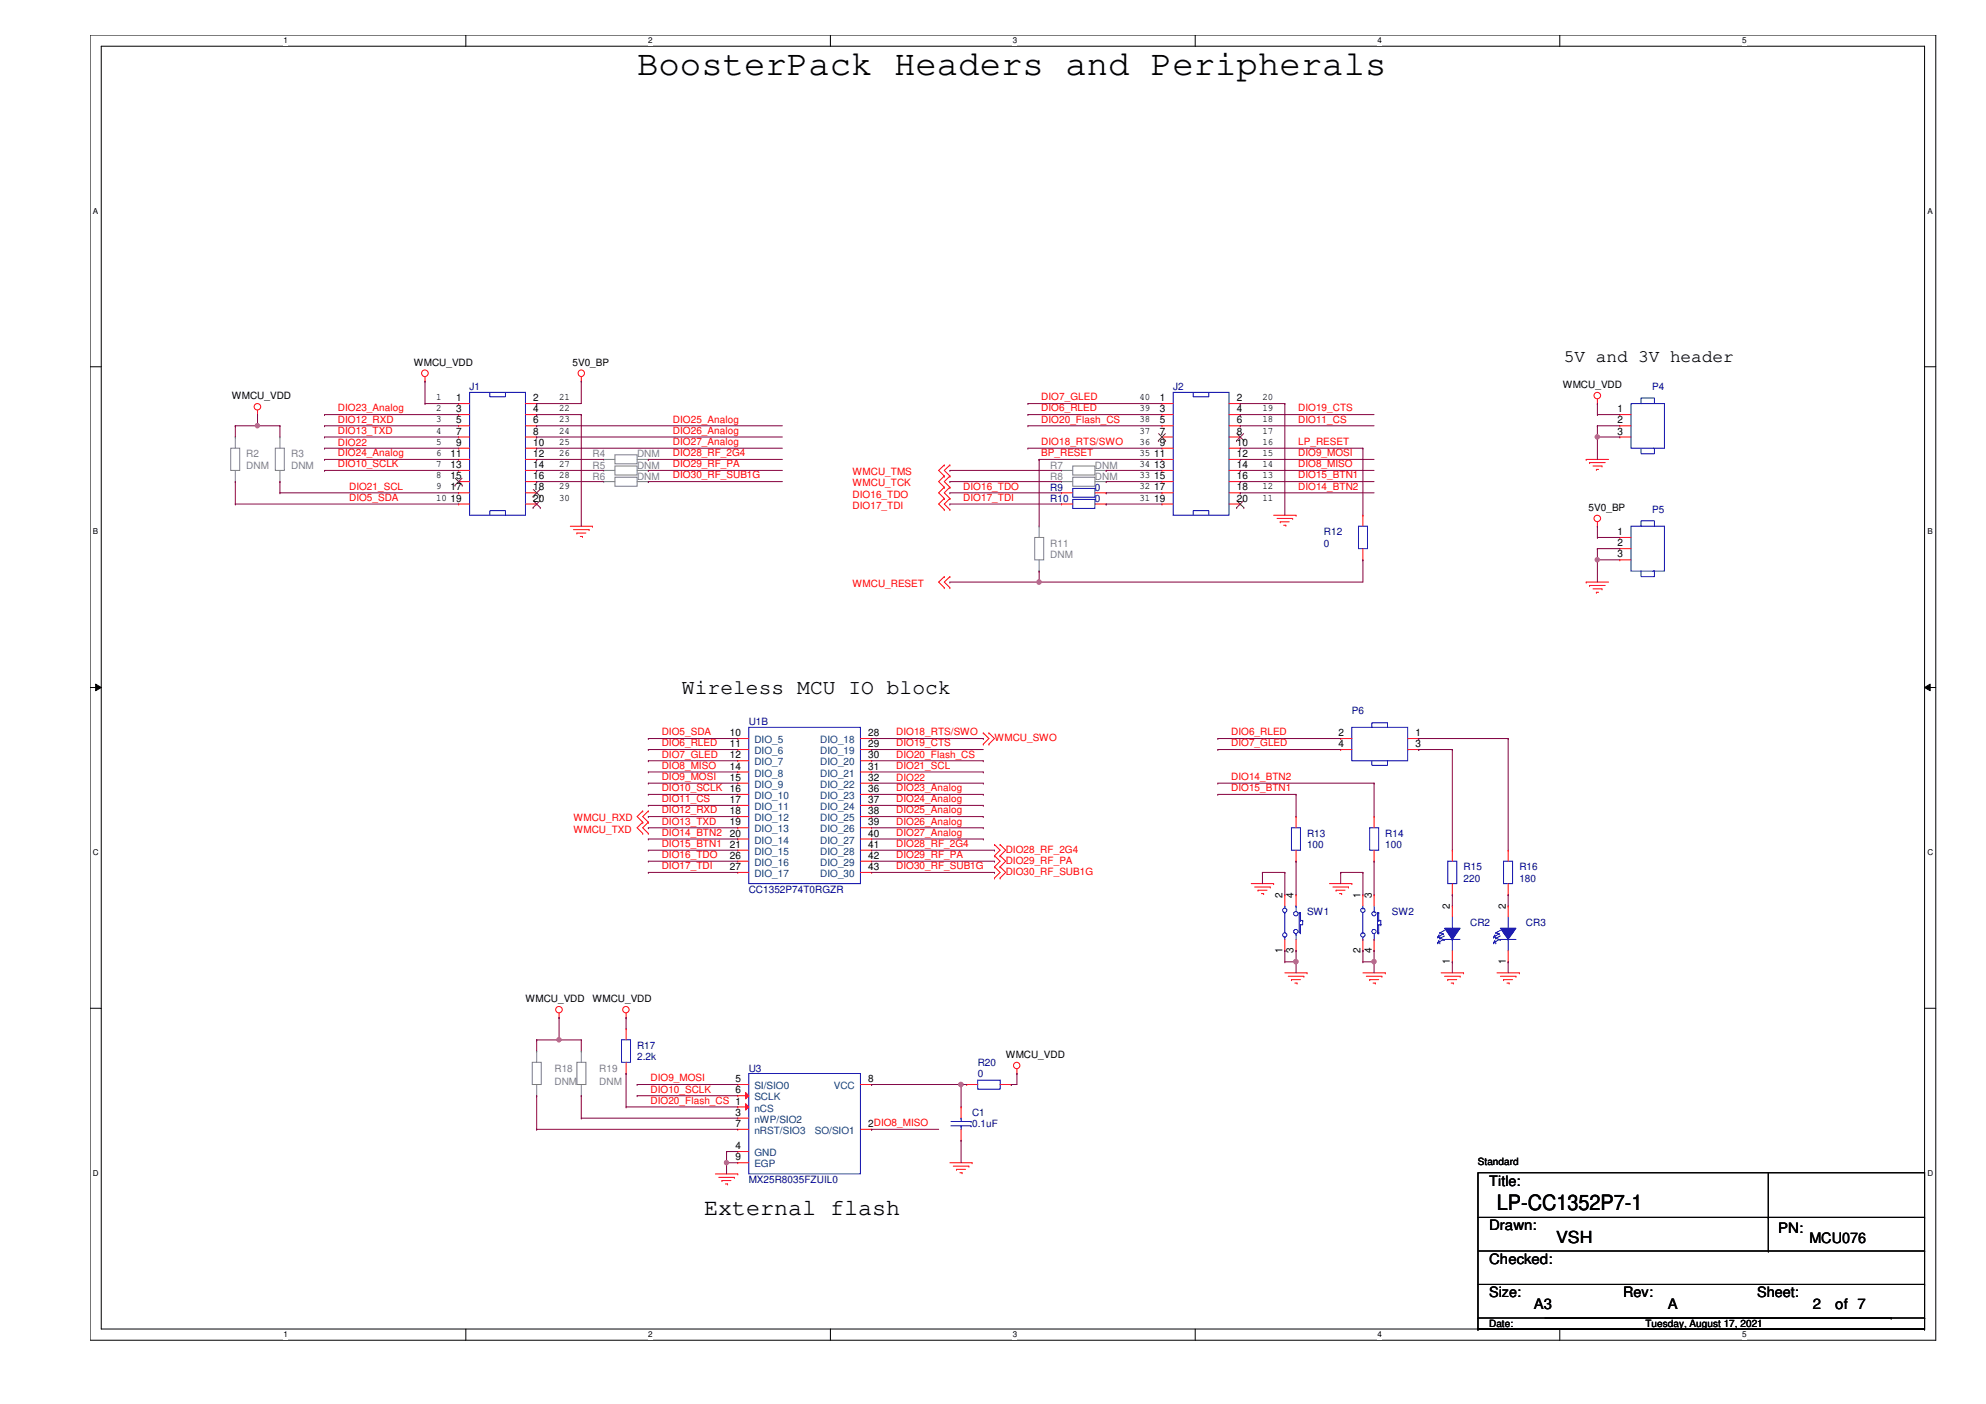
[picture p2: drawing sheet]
<svg xmlns="http://www.w3.org/2000/svg" width="420mm" height="297mm" viewBox="0 0 420 297" stroke-linecap="round" stroke-linejoin="round" font-family="sans-serif">
<path d="M19.1 7.4h390.4v276.1h-390.4zM21.4 9.8h385.8v271.4h-385.8z" fill="none" stroke="#000" stroke-width=".21"/>
<g fill="#fff">
<path d="M60 7.7h.9v1.9h-.9z"/>
<path d="M60 281.4h.9v1.9h-.9z"/>
</g>
<path d="M98.6 7.4v2.4M98.6 281.2v2.3" fill="none" stroke="#000" stroke-width=".21"/>
<g fill="#fff">
<path d="M137.1 7.7h.9v1.9h-.9z"/>
<path d="M137.1 281.4h.9v1.9h-.9z"/>
</g>
<path d="M175.7 7.4v2.4M175.7 281.2v2.3" fill="none" stroke="#000" stroke-width=".21"/>
<g fill="#fff">
<path d="M214.2 7.7h1v1.9h-1z"/>
<path d="M214.2 281.4h1v1.9h-1z"/>
</g>
<path d="M252.9 7.4v2.4M252.9 281.2v2.3" fill="none" stroke="#000" stroke-width=".21"/>
<g fill="#fff">
<path d="M291.4 7.7h1v1.9h-1z"/>
<path d="M291.4 281.4h1v1.9h-1z"/>
</g>
<path d="M330 7.4v2.4M330 281.2v2.3" fill="none" stroke="#000" stroke-width=".21"/>
<g fill="#fff">
<path d="M368.6 7.7h.9v1.9h-.9z"/>
<path d="M368.6 281.4h.9v1.9h-.9z"/>
<path d="M19.6 43.7h1.2v1.9h-1.2z"/>
<path d="M407.8 43.7h1.1v1.9h-1.1z"/>
<path d="M19.6 111.5h1.2v1.9h-1.2z"/>
<path d="M407.8 111.5h1.1v1.9h-1.1z"/>
</g>
<path d="M19.1 77.6h2.3M407.2 77.6h2.3" fill="none" stroke="#000" stroke-width=".21"/>
<g fill="#fff">
<path d="M19.6 179.4h1.3v1.9h-1.3z"/>
<path d="M407.8 179.4h1.2v1.9h-1.2z"/>
</g>
<path d="M19.1 145.5h2.3M20.2 144.7l1.2 .8-1.2 .6zM407.2 145.5l1.1-.8v1.4zM407.2 145.5h2.3" fill="none" stroke="#000" stroke-width=".21"/>
<path d="M20.2 144.7l1.2 .8-1.2 .6zM407.2 145.5l1.1-.8v1.4z" fill="#000"/>
<g fill="#fff">
<path d="M19.6 247.2h1.3v1.9h-1.3z"/>
<path d="M407.8 247.2h1.2v1.9h-1.2z"/>
</g>
<g fill="none" stroke="#000" stroke-width=".21">
<path d="M19.1 213.3h2.3M407.2 213.3h2.3M312.7 248.1h94.5v30.7h-94.5zM312.7 257.6h94.5M374.1 257.6h.1M374.1 248.1v16.6M407.2 257.6h.1M312.7 264.7h94.5M312.7 271.7h94.5M312.7 278.8v2.4M326.9 278.8h73.2M374.1 264.7h.1"/>
<path d="M400.1 278.8h.1M407.2 264.7h.1M407.2 271.7h.1M407.2 278.8h.1M407.2 278.8v2.4M312.7 281.2h.1M312.7 281.2h94.5M407.2 281.2h.1"/>
</g>
<g fill="none" stroke="#f00" stroke-width=".21">
<path d="M89.9 79.7v.9M123 79.7v.9M54.5 87.7h.1M54.5 86.8v.9M89.9 80.6h.1M123 80.6h.1M199.8 98.4h.1M199.8 98.4l-1.2 1.1 1.2 1.2M201 98.4h.1M201 98.4l-1.2 1.1 1.2 1.2M335.6 97.2h.1M335.6 97.2h4.7"/>
<path d="M336.3 97.9h.1M336.3 97.9h3.3M337 98.6h1.9M337.7 99.3h.1M337.7 99.3h.5M337.9 85.4h.1M337.9 84.4v1M338.9 98.6h.1M120.7 111.3h4.6M121.3 112.1h3.3M122 112.8h.1M122 112.8h2"/>
<path d="M122.8 113.5h.4M123.2 113.5h.1M124.6 112.1h.1M125.3 111.3h.1M199.8 100.7h.1M199.8 103.1h.1M199.8 105.5h.1M199.8 107.8h.1M199.8 100.7l-1.2 1.2 1.2 1.2M199.8 103.1l-1.2 1.2 1.2 1.2M199.8 105.5l-1.2 1.1 1.2 1.2M201 100.7h.1"/>
<path d="M201 103.1h.1M201 105.5h.1M201 107.8h.1M201 100.7l-1.2 1.2 1.2 1.2M201 103.1l-1.2 1.2 1.2 1.2M201 105.5l-1.2 1.1 1.2 1.2M269.5 109h4.7M270.2 109.7h3.3M270.8 110.4h.1M270.8 110.4h2M271.6 111.1h.4M272 111.1h.1"/>
<path d="M273.5 109.7h.1M274.2 109h.1M337.9 111.3h.1M337.9 110.4v.9M199.8 122h.1M199.8 124.3h.1M199.8 122l-1.2 1.1 1.2 1.2M201 122h.1M201 124.3h.1M201 122l-1.2 1.1 1.2 1.2M335.6 123.1h.1M335.6 123.1h4.7"/>
<path d="M336.3 123.9h.1M336.3 123.9h3.3M337 124.6h1.9M337.7 125.3h.1M337.7 125.3h.5M338.9 124.6h.1M208 157.4h.1M208 155.1h.1M208 155.1l1.2 1.2-1.2 1.1M209.2 157.4h.1M209.2 155.1h.1M209.2 155.1l1.2 1.2-1.2 1.1"/>
<path d="M136 171.6h.1M136 173.9h.1M136 176.3h.1M136 171.6l-1.2 1.2 1.2 1.1M136 173.9l-1.2 1.2 1.2 1.2M137.2 171.6h.1M137.2 173.9h.1M137.2 176.3h.1M137.2 171.6l-1.2 1.2 1.2 1.1M137.2 173.9l-1.2 1.2 1.2 1.2M210.4 178.7h.1M210.4 178.7l1.2 1.2-1.2 1.2"/>
<path d="M211.6 178.7h.1M211.6 178.7l1.2 1.2-1.2 1.2M210.4 181.1h.1M210.4 183.4h.1M210.4 185.8h.1M210.4 181.1l1.2 1.1-1.2 1.2M210.4 183.4l1.2 1.2-1.2 1.2M211.6 181.1h.1M211.6 183.4h.1M211.6 185.8h.1M211.6 181.1l1.2 1.1-1.2 1.2M211.6 183.4l1.2 1.2-1.2 1.2"/>
<path d="M264.7 186.9h4.8M265.4 187.7h3.3M266.1 188.3h.1M266.1 188.3h2M266.9 189.1h.4M267.3 189.1h.1M268.7 187.7h.1M269.5 186.9h.1M281.3 186.9h4.7M282 187.7h3.3M282.7 188.3h.1M282.7 188.3h1.9"/>
<path d="M283.4 189.1h.4M283.8 189.1h.1M285.3 187.7h.1M286 186.9h.1M118.3 215.3h.1M118.3 214.3v1M132.5 215.3h.1M132.5 214.3v1M271.8 205.8h4.7M272.5 206.5h3.3M273.2 207.3h.1M273.2 207.3h1.9"/>
<path d="M273.9 208h.5M274.4 208h.1M275.8 206.5h.1M276.5 205.8h.1M288.3 205.8h4.8M289.1 206.5h3.3M289.8 207.3h.1M289.8 207.3h1.9M290.5 208h.5M291 208h.1M292.4 206.5h.1M293.1 205.8h.1"/>
<path d="M304.9 205.8h4.7M305.6 206.5h3.3M306.3 207.3h.1M306.3 207.3h1.9M307 208h.5M307.5 208h.1M308.9 206.5h.1M309.6 205.8h.1M316.7 205.8h4.7M317.4 206.5h3.3M318.1 207.3h.1M318.1 207.3h1.9"/>
<path d="M318.8 208h.5M319.3 208h.1M320.7 206.5h.1M321.4 205.8h.1M215.1 227.1h.1M215.1 226.1v1M151.3 248.4h4.8M152.1 249.1h3.3M152.7 249.8h.1M152.7 249.8h1.9M153.5 250.5h.4M153.9 250.5h.1"/>
<path d="M155.4 249.1h.1M156.1 248.4h.1M201 246h4.7M201.7 246.7h3.3M202.4 247.4h.1M202.4 247.4h1.9M203.1 248.1h.4M203.5 248.1h.1M205 246.7h.1M205.7 246h.1"/>
<circle cx="89.9" cy="79" r=".7"/>
<circle cx="123" cy="79" r=".68"/>
<circle cx="54.5" cy="86.1" r=".69"/>
<circle cx="337.9" cy="83.7" r=".69"/>
<circle cx="337.9" cy="109.7" r=".69"/>
<circle cx="118.3" cy="213.6" r=".69"/>
<circle cx="132.4" cy="213.6" r=".68"/>
<circle cx="215.1" cy="225.4" r=".68"/>
</g>
<path d="M158.4 227.1h23.6v21.3h-23.6z" fill="none" stroke="#00f" stroke-width=".21"/>
<path d="M157.7 233.5l.7 .7-.7 .7z" fill="#f00"/>
<path d="M156.1 234.2h.1M156.1 236.6h.1M156.1 229.4h.1M156.1 234.2h2.3M156.1 236.6h2.3M156.1 229.4h2.3M157.7 233.5l.7 .7-.7 .7zM182 238.9h2.4M184.4 238.9h.1M156.1 243.6h.1M156.1 243.6h2.3" fill="none" stroke="#f00" stroke-width=".21"/>
<path d="M157.7 231.1l.7 .7-.7 .7z" fill="#f00"/>
<g fill="none" stroke="#f00" stroke-width=".21">
<path d="M245.8 85.4h.1M245.8 87.7h.1M245.8 90.1h.1M245.8 92.5h.1M245.8 94.8h.1M245.8 97.2h.1M245.8 99.5h.1M245.8 87.7h2.4M245.8 90.1h2.4M245.8 92.5h2.4M245.8 85.4h2.4M245.8 94.8h2.4"/>
<path d="M245.8 97.2h2.4M245.8 99.5h2.4M260 87.7h2.4M260 90.1h2.4M260 92.5h2.4M260 85.4h2.4M260 94.8h2.4M260 97.2h2.4M260 99.5h2.4M262.4 85.4h.1M262.4 87.7h.1M262.4 90.1h.1"/>
<path d="M262.4 92.5h.1M262.4 94.8h.1M262.4 97.2h.1M262.4 99.5h.1M342.7 87.7h.1M342.7 90.1h.1M342.7 92.5h.1M342.7 87.7h2.4M342.7 90.1h2.4M342.7 92.5h2.4M224.6 106.6h.1M224.6 104.3h.1"/>
<path d="M224.6 106.6h2.3M224.6 104.3h2.3M231.6 106.6h2.4M231.6 104.3h2.4M234 106.6h.1M234 104.3h.1M245.8 101.9h.1M245.8 104.3h.1M245.8 106.6h.1M245.8 106.6h2.4M245.8 101.9h2.4M245.8 104.3h2.4"/>
<path d="M260 106.6h2.4M260 101.9h2.4M260 104.3h2.4M262.4 101.9h.1M262.4 104.3h.1M262.4 106.6h.1M288.3 109h.1M288.3 118.4h.1M288.3 109v2.3M288.3 116.1v2.3M342.7 113.7h.1M342.7 116.1h.1"/>
<path d="M342.7 118.4h.1M342.7 113.7h2.4M342.7 116.1h2.4M342.7 118.4h2.4M283.6 156.3h.1M283.6 158.6h.1M283.6 156.3h2.4M283.6 158.6h2.4M297.8 156.3h2.3M297.8 158.6h2.3M300.1 156.3h.1M300.1 158.6h.1"/>
<path d="M274.2 172.8h.1M274.2 172.8v2.3M274.2 179.9v2.3M290.7 172.8h.1M290.7 172.8v2.3M290.7 179.9v2.3M307.3 179.9h.1M307.3 179.9v2.3M319.1 179.9h.1M319.1 179.9v2.3M271.8 189.3h.1M271.8 189.3v2.4"/>
<path d="M271.8 198.8v2.3M274.2 189.3h.1M274.2 182.2h.1M274.2 189.3v2.4M274.2 198.8v2.3M288.3 189.3h.1M288.3 189.3v2.4M288.3 198.8v2.3M290.7 189.3h.1M290.7 182.2h.1M290.7 189.3v2.4M290.7 198.8v2.3"/>
<path d="M307.3 189.3h.1M307.3 186.9v2.4M319.1 189.3h.1M319.1 186.9v2.4M132.5 217.6h.1M132.5 217.6v2.4M271.8 201.1h.1M274.2 201.1h.1M288.3 201.1h.1M290.7 201.1h.1M132.5 227.1h.1M132.5 224.7v2.4"/>
<path d="M156.1 231.8h.1M156.1 238.9h.1M156.1 231.8h2.3M156.1 238.9h2.3M157.7 231.1l.7 .7-.7 .7zM182 229.4h2.4M184.4 229.4h.1M204.5 229.4h.1M204.5 229.4h2.3M211.6 229.4h2.4M214 229.4h.1M156.1 246h.1"/>
<path d="M156.1 246h2.3"/>
</g>
<g fill="none" stroke="#808080" stroke-width=".21">
<path d="M48.8 94.8h1.9v4.7h-1.9zM49.8 92.5h.1M49.8 92.5v2.3M49.8 99.5v2.4M58.3 94.8h1.9v4.7h-1.9zM59.2 92.5h.1M59.2 92.5v2.3M59.2 99.5v2.4M127.7 99.5h.1M127.7 99.5h2.4M130.1 98.6h4.7v1.9h-4.7zM134.8 99.5h2.4"/>
<path d="M137.2 99.5h.1M224.6 99.5h.1M224.6 99.5h2.3M226.9 98.6h4.7v1.9h-4.7zM231.6 99.5h2.4M234 99.5h.1M49.8 101.9h.1M59.2 101.9h.1M127.7 101.9h.1M127.7 101.9h2.4M130.1 101h4.7v1.9h-4.7zM134.8 101.9h2.4"/>
<path d="M137.2 101.9h.1M218.9 113.7h1.9v4.7h-1.9zM219.8 111.3h.1M219.8 111.3v2.4M219.8 118.4v2.4M224.6 101.9h.1M224.6 101.9h2.3M226.9 101h4.7v1.9h-4.7zM231.6 101.9h2.4M234 101.9h.1M219.8 120.8h.1M112.6 224.7h1.9v4.7h-1.9z"/>
<path d="M113.5 222.4h.1M113.5 231.8h.1M113.5 222.4v2.3M113.5 229.4v2.4"/>
</g>
<g fill="none" stroke="#00f" stroke-width=".21">
<path d="M248.2 83h11.8v26h-11.8zM252.4 83v.9h3.3v-.9M345.1 85.4h7v9.4h-7zM347.2 94.8v1.2h2.8v-1.2h-.2M347.4 85.4h-.2v-1.2h2.8v1.2M226.9 105.7h4.7v1.9h-4.7zM226.9 103.3h4.7v1.9h-4.7zM252.4 109v-1h3.3v1M287.4 111.3h1.9v4.8h-1.9zM345.1 111.3h7v9.5h-7zM347.4 111.3h-.2v-1.1h2.8v1.1M347.2 120.8v1.2h2.8v-1.2h-.2"/>
<path d="M286 153.9h11.8v7.1h-11.8zM290.2 153.9v-1h3.3v1M273.2 175.1h1.9v4.8h-1.9zM289.8 175.1h1.9v4.8h-1.9zM290.2 161v.9h3.3v-.9M271.8 193.1h.1M271.8 198.3h.1M271.8 191.7h.1M271.8 191.7v.5M271.8 193.1v4.3M271.8 198.3v.5M274.2 191.7h.1"/>
<path d="M274.2 197.6h.1M274.2 191.7v1.2M274.2 197.6v1.2M274.9 193.1h.1M274.9 193.1h.2M274.9 193.1v4.3h.2M275.1 193.1h.1M275.1 195.7h.1M275.1 194.7h.1M275.1 197.4h.1M275.1 193.1v1.6M275.1 195.7v1.7"/>
<path d="M275.1 194.7h.5M275.6 194.7h.1M275.6 194.7v1h-.5M288.3 197.4h.1M288.3 192.2h.1M288.3 198.8h.1M288.3 191.7v.5M288.3 193.1v4.3M288.3 198.3v.5M290.7 198.8h.1M290.7 192.9h.1M290.7 191.7v1.2"/>
<path d="M290.7 197.6v1.2M291.4 197.4h.1M291.4 197.4h.3M291.7 197.4h.1M291.7 194.7h.1M291.7 195.7h.1M291.7 193.1h.1M291.7 193.1h-.3v4.3M291.7 195.7h.4M291.7 194.7h.4v1M291.7 193.1v1.6M291.7 195.7v1.7"/>
<path d="M292.1 195.7h.1M305.6 198.8h.1M305.6 198.8h3.3M306.3 182.2h1.9v4.7h-1.9zM318.1 182.2h1.9v4.7h-1.9zM131.5 220h1.9v4.7h-1.9zM206.8 228.5h4.8v1.9h-4.8z"/>
<circle cx="271.8" cy="192.6" r=".45"/>
<circle cx="271.8" cy="197.8" r=".45"/>
<circle cx="274.2" cy="193.3" r=".46"/>
<circle cx="274.2" cy="197.1" r=".46"/>
<circle cx="288.3" cy="192.6" r=".46"/>
<circle cx="288.3" cy="197.8" r=".46"/>
<circle cx="290.7" cy="193.3" r=".45"/>
<circle cx="290.7" cy="197.1" r=".45"/>
</g>
<path d="M245.1 93.2h.1M245.1 91.7l1.5 1.5M246.5 91.7l-1.4 1.5M246.6 93.2h.1M261.6 93.2h.1M261.7 91.7l1.4 1.5M263.1 91.7l-1.5 1.5M263.1 93.2h.1M261.6 107.4h.1M261.7 105.9l1.4 1.5M263.1 105.9l-1.5 1.5M263.1 107.4h.1" fill="none" stroke="#804000" stroke-width=".21"/>
<path d="M305.6 196.4h3.3l-1.6 2.4z" fill-rule="evenodd" fill="#00f"/>
<g fill="none" stroke="#00f" stroke-width=".21">
<path d="M99.4 83h11.8v26h-11.8zM103.6 83v.9h3.3v-.9M103.6 109v-1h3.3v1M304.2 198.3h.1M304.2 199.5h.1M304.2 198.3h.4M304.2 199.5h.4M304.4 197.8h.1M304.4 199h.1M304.4 197.8l-.2 .5M304.4 199l-.2 .5M304.6 197.4h.1"/>
<path d="M304.6 198.3h.1M304.6 199.5h.1M304.6 198.5h.1M304.6 197.4l.8 .2M304.6 198.5l.8 .3M305.4 197.6h.1M305.4 198.8h.1M305.4 197.6l-1.2 .7M305.4 198.8l-1.2 .7M305.6 196.4h3.3l-1.6 2.4zM305.6 196.8l-1 .6M305.6 198l-1 .5"/>
<path d="M307.3 198.8h.1M307.3 196.4h.1M307.3 194v2.4M307.3 198.8v2.3M317.4 198.8h.1M317.4 198.8h3.3M201.2 238.2h4.2M201.2 237.3h4.2M203.3 238.2h.1M203.3 236.6h.1M203.3 236.6v.7M203.3 238.2v.7"/>
<path d="M205.4 238.2h.1M205.4 237.3h.1"/>
</g>
<g fill="none" stroke="#f00" stroke-width=".21">
<path d="M97 85.4h.1M97 87.7h.1M97 90.1h.1M97 92.5h.1M97 94.8h.1M97 97.2h.1M97 99.5h.1M97 85.4h2.4M97 87.7h2.4M97 90.1h2.4M97 92.5h2.4M97 94.8h2.4"/>
<path d="M97 97.2h2.4M97 99.5h2.4M111.2 85.4h2.3M111.2 87.7h2.3M111.2 90.1h2.3M111.2 92.5h2.3M111.2 94.8h2.3M111.2 97.2h2.3M111.2 99.5h2.3M113.5 85.4h.1M113.5 87.7h.1M113.5 90.1h.1"/>
<path d="M113.5 92.5h.1M113.5 94.8h.1M113.5 97.2h.1M113.5 99.5h.1M97 101.9h.1M97 104.3h.1M97 106.6h.1M97 101.9h2.4M97 104.3h2.4M97 106.6h2.4M111.2 101.9h2.3M111.2 104.3h2.3"/>
<path d="M111.2 106.6h2.3M113.5 101.9h.1M113.5 104.3h.1M113.5 106.6h.1M307.3 191.7h.1M307.3 191.7v2.3M307.3 203.5h.1M307.3 201.1v2.4M203.3 234.2h.1M203.3 234.2v2.4M203.3 238.9v2.4M203.3 241.3h.1"/>
</g>
<path d="M127.7 97.2h.1M127.7 97.2h2.4M130.1 96.2h4.7v1.9h-4.7zM134.8 97.2h2.4M137.2 97.2h.1M122 224.7h2v4.7h-2zM123 222.4h.1M123 231.8h.1M123 222.4v2.3M123 229.4v2.4" fill="none" stroke="#808080" stroke-width=".21"/>
<path d="M96.3 102.7h.1M96.3 101.2l1.5 1.5M97.7 101.2l-1.4 1.5M97.8 102.7h.1M112.8 105h.1M112.8 107.4h.1M112.8 103.5l1.5 1.5M112.8 105.9l1.5 1.5M114.3 103.5l-1.5 1.5M114.3 105.9l-1.5 1.5M114.3 105h.1M114.3 107.4h.1" fill="none" stroke="#804000" stroke-width=".21"/>
<path d="M317.4 196.4h3.3l-1.6 2.4z" fill-rule="evenodd" fill="#00f"/>
<g fill="none" stroke="#00f" stroke-width=".21">
<path d="M158.4 153.9h23.6v33h-23.6zM316 198.3h.1M316 199.5h.1M316 198.3h.4M316 199.5h.4M316.2 197.8h.1M316.2 199h.1M316.2 197.8l-.2 .5M316.2 199l-.2 .5M316.4 197.4h.1M316.4 198.3h.1M316.4 199.5h.1"/>
<path d="M316.4 198.5h.1M316.4 197.4l.8 .2M316.4 198.5l.8 .3M317.2 197.6h.1M317.2 198.8h.1M317.2 197.6l-1.2 .7M317.2 198.8l-1.2 .7M317.4 196.4h3.3l-1.6 2.4zM317.4 196.8l-1 .6M317.4 198l-1 .5M319.1 198.8h.1M319.1 196.4h.1"/>
<path d="M319.1 194v2.4M319.1 198.8v2.3"/>
</g>
<g fill="none" stroke="#f00" stroke-width=".21">
<path d="M156.1 156.3h.1M156.1 158.6h.1M156.1 156.3h2.3M156.1 158.6h2.3M182 156.3h2.4M182 158.6h2.4M184.4 156.3h.1M184.4 158.6h.1M156.1 161h.1M156.1 163.3h.1M156.1 165.7h.1M156.1 168.1h.1"/>
<path d="M156.1 170.4h.1M156.1 172.8h.1M156.1 175.1h.1M156.1 177.5h.1M156.1 179.9h.1M156.1 161h2.3M156.1 163.3h2.3M156.1 165.7h2.3M156.1 168.1h2.3M156.1 170.4h2.3M156.1 172.8h2.3M156.1 175.1h2.3"/>
<path d="M156.1 177.5h2.3M156.1 179.9h2.3M182 161h2.4M182 163.3h2.4M182 165.7h2.4M182 168.1h2.4M182 170.4h2.4M182 172.8h2.4M182 175.1h2.4M182 177.5h2.4M182 179.9h2.4M184.4 161h.1"/>
<path d="M184.4 163.3h.1M184.4 165.7h.1M184.4 168.1h.1M184.4 170.4h.1M184.4 172.8h.1M184.4 175.1h.1M184.4 177.5h.1M184.4 179.9h.1M156.1 182.2h.1M156.1 184.6h.1M156.1 182.2h2.3M156.1 184.6h2.3"/>
<path d="M182 182.2h2.4M182 184.6h2.4M184.4 182.2h.1M184.4 184.6h.1M319.1 191.7h.1M319.1 191.7v2.3M319.1 203.5h.1M319.1 201.1v2.4"/>
</g>
<g fill="none" stroke="#800040" stroke-width=".21">
<path d="M68.7 87.7h.1M68.7 90.1h.1M68.7 92.5h.1M68.7 97.2h.1M68.7 99.5h.1M68.7 87.7h28.3M68.7 90.1h28.3M68.7 92.5h28.3M68.7 97.2h28.3M68.7 99.5h28.3M89.9 80.6h.1M89.9 85.4h.1"/>
<path d="M89.9 80.6v4.8M89.9 85.4h7.1M113.5 85.4h.1M113.5 87.7h.1M113.5 90.1h.1M113.5 92.5h.1M113.5 94.8h.1M113.5 97.2h.1M113.5 99.5h.1M113.5 87.7h9.5M113.5 90.1h52M113.5 92.5h52"/>
<path d="M113.5 94.8h52M113.5 97.2h14.2M113.5 99.5h14.2M123 80.6h.1M123 80.6v4.8h-9.5M137.2 97.2h.1M137.2 99.5h.1M137.2 97.2h28.3M137.2 99.5h28.3M201 99.5h.1M201 99.5h23.6M217.5 85.4h.1"/>
<path d="M217.5 87.7h.1M217.5 90.1h.1M217.5 94.8h.1M217.5 85.4h28.3M217.5 87.7h28.3M217.5 90.1h28.3M217.5 94.8h28.3M219.8 97.2h.1M219.8 97.2h26M219.8 97.2v14.1M234 99.5h.1M234 99.5h11.8"/>
<path d="M262.4 85.4h.1M262.4 90.1h.1M262.4 94.8h.1M262.4 97.2h.1M262.4 99.5h.1M262.4 85.4h9.4M262.4 90.1h28.3M262.4 94.8h25.9M262.4 97.2h28.3M262.4 99.5h28.3M271.8 85.4h.1M271.8 85.4v23.6"/>
<path d="M288.3 94.8h.1M288.3 94.8v14.2M337.9 85.4h.1M337.9 87.7h.1M337.9 90.1h.1M337.9 92.5h.1M337.9 87.7h4.8M337.9 90.1h4.8M337.9 92.5h4.8M337.9 85.4v2.3M337.9 90.1v7.1M113.5 101.9h.1"/>
<path d="M113.5 101.9h14.2M137.2 101.9h.1M137.2 101.9h28.3M201 101.9h.1M201 104.3h.1M201 101.9h23.6M201 104.3h23.6M234 101.9h.1M234 104.3h.1M234 101.9h11.8M234 104.3h11.8M262.4 101.9h.1"/>
<path d="M262.4 104.3h.1M262.4 101.9h28.3M262.4 104.3h28.3"/>
</g>
<circle cx="337.9" cy="92.4" r=".45" fill="#f0f"/>
<circle cx="337.9" cy="92.4" r=".45" fill="none" stroke="#f0f" stroke-width=".21"/>
<path d="M49.8 106.6h.1M49.8 106.6h47.2M201 106.6h.1M201 106.6h23.6M234 106.6h.1M234 106.6h11.8M201 123.1h.1M201 123.1h18.8" fill="none" stroke="#800040" stroke-width=".21"/>
<circle cx="219.8" cy="123.1" r=".46" fill="#f0f"/>
<circle cx="219.8" cy="123.1" r=".46" fill="none" stroke="#f0f" stroke-width=".21"/>
<g fill="none" stroke="#800040" stroke-width=".21">
<path d="M288.3 118.4h.1M288.3 118.4v4.7h-68.5M337.9 111.3h.1M337.9 113.7h.1M337.9 116.1h.1M337.9 118.4h.1M337.9 111.3v2.4M337.9 116.1v2.3M337.9 113.7h4.8M337.9 116.1h4.8M337.9 118.4h4.8M219.8 120.8h.1"/>
<path d="M219.8 123.1h.1M219.8 120.8v2.3"/>
</g>
<circle cx="337.9" cy="118.4" r=".45" fill="#f0f"/>
<circle cx="337.9" cy="118.4" r=".45" fill="none" stroke="#f0f" stroke-width=".21"/>
<g fill="none" stroke="#800040" stroke-width=".21">
<path d="M49.8 90.1h.1M49.8 90.1v2.4M54.5 87.7h.1M54.5 90.1h.1M54.5 87.7v2.4M54.5 90.1h4.7M59.2 90.1h.1M59.2 90.1v2.4M68.7 94.8h.1M68.7 94.8h28.3M49.8 101.9h.1M49.8 101.9v4.7"/>
<path d="M337.9 118.4h.1M337.9 118.4v4.7M137.2 158.6h.1M137.2 158.6h18.9M184.4 156.3h23.6M208 156.3h.1M257.6 156.3h.1M257.6 158.6h.1M257.6 156.3h26M257.6 158.6h26M300.1 156.3h.1M300.1 158.6h.1"/>
<path d="M300.1 156.3h19M300.1 158.6h7.2M307.3 158.6h.1M307.3 158.6v21.3M319.1 156.3h.1M319.1 156.3v23.6M137.2 161h.1M137.2 163.3h.1M137.2 165.7h.1M137.2 168.1h.1M137.2 170.4h.1M137.2 172.8h.1"/>
<path d="M137.2 177.5h.1M137.2 175.1h.1M137.2 179.9h.1M137.2 165.7h18.9M137.2 168.1h18.9M137.2 161h18.9M137.2 163.3h18.9M137.2 170.4h18.9M137.2 172.8h18.9M137.2 175.1h18.9M137.2 177.5h18.9M137.2 179.9h18.9"/>
<path d="M184.4 165.7h23.6M184.4 168.1h23.6M184.4 163.3h23.6M184.4 170.4h23.6M184.4 172.8h23.6M184.4 175.1h23.6M184.4 177.5h23.6M184.4 179.9h26M208 163.3h.1M208 165.7h.1M208 168.1h.1M208 170.4h.1"/>
<path d="M208 172.8h.1M208 175.1h.1M208 177.5h.1M210.4 179.9h.1M257.6 165.7h.1M257.6 168.1h.1M257.6 165.7h33.1M257.6 168.1h16.6M274.2 168.1h.1M274.2 168.1v4.7M290.7 165.7h.1M290.7 165.7v7.1"/>
<path d="M184.4 184.6h26M210.4 184.6h.1M267.1 184.6h.1M267.1 184.6h4.7M267.1 184.6v2.3M271.8 184.6h.1M271.8 184.6v4.7M274.2 182.2h.1M274.2 182.2v7.1M283.6 184.6h.1M283.6 184.6h4.7M283.6 184.6v2.3"/>
<path d="M288.3 184.6h.1M288.3 184.6v4.7M290.7 182.2h.1M290.7 182.2v7.1M307.3 189.3h.1M307.3 189.3v2.4M319.1 189.3h.1M319.1 189.3v2.4M271.8 201.1h.1M271.8 203.5h.1M271.8 201.1v2.4M271.8 203.5h2.4"/>
<path d="M274.2 201.1h.1M274.2 203.5h.1M274.2 201.1v4.7M288.3 201.1h.1M288.3 201.1v2.4M290.7 201.1h.1M290.7 201.1v2.4M307.3 203.5h.1M307.3 203.5v2.3M319.1 203.5h.1M319.1 203.5v2.3"/>
</g>
<circle cx="274.1" cy="203.4" r=".47" fill="#f0f"/>
<circle cx="274.1" cy="203.4" r=".47" fill="none" stroke="#f0f" stroke-width=".21"/>
<path d="M288.3 203.5h.1M288.3 203.5h2.4" fill="none" stroke="#800040" stroke-width=".21"/>
<circle cx="290.7" cy="203.4" r=".46" fill="#f0f"/>
<circle cx="290.7" cy="203.4" r=".46" fill="none" stroke="#f0f" stroke-width=".21"/>
<path d="M118.3 215.3h.1M118.3 215.3v4.7M132.5 215.3h.1M132.5 215.3v2.3M290.7 203.5h.1M290.7 203.5v2.3" fill="none" stroke="#800040" stroke-width=".21"/>
<circle cx="118.3" cy="220" r=".45" fill="#f0f"/>
<circle cx="118.3" cy="220" r=".45" fill="none" stroke="#f0f" stroke-width=".21"/>
<g fill="none" stroke="#800040" stroke-width=".21">
<path d="M113.5 220h.1M113.5 220v2.4M113.5 220h4.8M123 220h.1M123 220v2.4M132.5 227.1h.1M132.5 227.1v7.1M134.8 229.4h.1M134.8 229.4h21.3M184.4 229.4h.1M184.4 229.4h18.9M215.1 227.1h.1"/>
<path d="M215.1 227.1v2.3"/>
</g>
<circle cx="203.3" cy="229.4" r=".47" fill="#f0f"/>
<circle cx="203.3" cy="229.4" r=".47" fill="none" stroke="#f0f" stroke-width=".21"/>
<g fill="none" stroke="#800040" stroke-width=".21">
<path d="M113.5 231.8h.1M113.5 238.9h.1M113.5 231.8v7.1M113.5 238.9h42.6M123 231.8h.1M123 236.6h.1M123 231.8v4.8M123 236.6h33.1M132.5 234.2h.1M132.5 234.2h23.6M134.8 231.8h.1M134.8 231.8h21.3"/>
<path d="M184.4 238.9h.1M184.4 238.9h14.2M203.3 229.4h.1M203.3 229.4v4.8M203.3 229.4h1.2M214 229.4h.1M214 229.4h1.1M153.7 243.6h.1M153.7 246h.1M153.7 243.6v4.8M153.7 243.6h2.4M153.7 246h2.4"/>
<path d="M203.3 241.3h.1M203.3 241.3v4.7"/>
</g>
<circle cx="153.7" cy="246" r=".45" fill="#f0f"/>
<circle cx="153.7" cy="246" r=".45" fill="none" stroke="#f0f" stroke-width=".21"/>
<g fill="none" stroke="#800040" stroke-width=".21">
<path d="M49.8 90.1h.1M49.8 90.1h4.7M123 87.7h.1M123 87.7v23.6M262.4 87.7h.1M262.4 87.7h28.3M59.2 104.3h.1M59.2 101.9h.1M59.2 104.3h37.8M59.2 101.9v2.4M137.2 156.3h.1M137.2 156.3h18.9"/>
<path d="M118.3 220h.1M118.3 220h4.7"/>
</g>
<circle cx="54.5" cy="90.1" r=".45" fill="#f0f"/>
<circle cx="54.5" cy="90.1" r=".45" fill="none" stroke="#f0f" stroke-width=".21"/>
<path d="M184.4 158.6h.1M184.4 158.6h23.6M184.4 161h23.6M208 161h.1M137.2 182.2h.1M137.2 184.6h.1M137.2 182.2h18.9M137.2 184.6h18.9M184.4 182.2h26M210.4 182.2h.1" fill="none" stroke="#800040" stroke-width=".21"/>
<circle cx="337.9" cy="92.4" r=".45" fill="#f0f"/>
<circle cx="337.9" cy="92.4" r=".45" fill="none" stroke="#f0f" stroke-width=".21"/>
<circle cx="219.8" cy="123.1" r=".46" fill="#f0f"/>
<circle cx="219.8" cy="123.1" r=".46" fill="none" stroke="#f0f" stroke-width=".21"/>
<circle cx="337.9" cy="118.4" r=".45" fill="#f0f"/>
<circle cx="337.9" cy="118.4" r=".45" fill="none" stroke="#f0f" stroke-width=".21"/>
<circle cx="274.1" cy="203.4" r=".47" fill="#f0f"/>
<circle cx="274.1" cy="203.4" r=".47" fill="none" stroke="#f0f" stroke-width=".21"/>
<circle cx="290.7" cy="203.4" r=".46" fill="#f0f"/>
<circle cx="290.7" cy="203.4" r=".46" fill="none" stroke="#f0f" stroke-width=".21"/>
<circle cx="118.3" cy="220" r=".45" fill="#f0f"/>
<circle cx="118.3" cy="220" r=".45" fill="none" stroke="#f0f" stroke-width=".21"/>
<circle cx="203.3" cy="229.4" r=".47" fill="#f0f"/>
<circle cx="203.3" cy="229.4" r=".47" fill="none" stroke="#f0f" stroke-width=".21"/>
<circle cx="153.7" cy="246" r=".45" fill="#f0f"/>
<circle cx="153.7" cy="246" r=".45" fill="none" stroke="#f0f" stroke-width=".21"/>
<circle cx="54.5" cy="90.1" r=".45" fill="#f0f"/>
<circle cx="54.5" cy="90.1" r=".45" fill="none" stroke="#f0f" stroke-width=".21"/>
<text font-size="7.5" x="134.8" y="15.8">BoosterPack Headers and Peripherals</text>
<text font-size="5" x="149" y="257">External flash</text>
<g font-size="4.5">
<text x="144.3" y="146.9">Wireless MCU IO block</text>
<text x="316.7" y="256">LP-CC1352P7-1</text>
</g>
<text font-size="3.8" x="330.9" y="76.6">5V and 3V header</text>
<text font-size="3.5" x="329.2" y="263.1">VSH</text>
<g font-size="3">
<text x="315" y="250.9">Title:</text>
<text x="315" y="260.3">Drawn:</text>
<text x="376.2" y="260.8">PN:</text>
<text x="382.8" y="262.9">MCU076</text>
<text x="315" y="267.4">Checked:</text>
<text x="315" y="274.5">Size:</text>
<text x="343.4" y="274.5">Rev:</text>
<text x="371.7" y="274.5">Sheet:</text>
<text x="324.5" y="276.9">A3</text>
<text x="352.8" y="276.9">A</text>
<text x="383.5" y="276.9">2</text>
<text x="388.3" y="276.9">of 7</text>
</g>
<g font-size="2.1">
<text x="87.5" y="77.4">WMCU_VDD</text>
<text x="121.1" y="77.4">5V0_BP</text>
<text x="330.6" y="82.1">WMCU_VDD</text>
<text x="49.1" y="84.5">WMCU_VDD</text>
<text x="92.3" y="87">2</text>
<text x="92.3" y="89.4">3</text>
<text x="92.3" y="84.7">1</text>
<text x="96.5" y="84.9">1</text>
<text x="96.5" y="87.2">3</text>
<text x="96.5" y="89.6">5</text>
<text x="112.8" y="84.9">2</text>
<text x="112.8" y="87.2">4</text>
<text x="112.8" y="89.6">6</text>
<text x="118.3" y="87">22</text>
<text x="118.3" y="84.7">21</text>
<text x="118.3" y="89.4">23</text>
<text x="241.1" y="89.4">38</text>
<text x="241.1" y="87">39</text>
<text x="241.1" y="84.7">40</text>
<text x="245.4" y="84.9">1</text>
<text x="245.4" y="87.2">3</text>
<text x="245.4" y="89.6">5</text>
<text x="261.7" y="84.9">2</text>
<text x="261.7" y="87.2">4</text>
<text x="261.7" y="89.6">6</text>
<text x="267.1" y="89.4">18</text>
<text x="267.1" y="84.7">20</text>
<text x="267.1" y="87">19</text>
<text x="342.2" y="87.2">1</text>
<text x="342.2" y="89.6">2</text>
<text x="92.3" y="91.7">4</text>
<text x="92.3" y="94.1">5</text>
<text x="96.5" y="91.9">7</text>
<text x="96.5" y="94.3">9</text>
<text x="112.8" y="91.9">8</text>
<text x="112.8" y="94.3">10</text>
<text x="118.3" y="94.1">25</text>
<text x="118.3" y="91.7">24</text>
<text x="241.1" y="94.1">36</text>
<text x="241.1" y="91.7">37</text>
<text x="245.4" y="91.9">7</text>
<text x="245.4" y="94.3">9</text>
<text x="261.7" y="91.9">8</text>
<text x="261.7" y="94.3">10</text>
<text x="267.1" y="94.1">16</text>
<text x="267.1" y="91.7">17</text>
<text x="342.2" y="91.9">3</text>
<text x="92.3" y="96.5">6</text>
<text x="92.3" y="98.8">7</text>
<text x="92.3" y="101.2">8</text>
<text x="95.3" y="96.7">11</text>
<text x="95.3" y="99">13</text>
<text x="95.3" y="101.4">15</text>
<text x="112.8" y="96.7">12</text>
<text x="112.8" y="99">14</text>
<text x="112.8" y="101.4">16</text>
<text x="118.3" y="98.8">27</text>
<text x="118.3" y="101.2">28</text>
<text x="118.3" y="96.5">26</text>
<text x="241.1" y="96.5">35</text>
<text x="241.1" y="101.2">33</text>
<text x="241.1" y="98.8">34</text>
<text x="244.2" y="96.7">11</text>
<text x="244.2" y="99">13</text>
<text x="244.2" y="101.4">15</text>
<text x="261.7" y="96.7">12</text>
<text x="261.7" y="99">14</text>
<text x="261.7" y="101.4">16</text>
<text x="267.1" y="101.2">13</text>
<text x="267.1" y="96.5">15</text>
<text x="267.1" y="98.8">14</text>
<text x="92.3" y="103.5">9</text>
<text x="92.3" y="105.9">10</text>
<text x="95.3" y="103.8">17</text>
<text x="95.3" y="106.1">19</text>
<text x="112.8" y="103.8">18</text>
<text x="112.8" y="106.1">20</text>
<text x="118.3" y="103.5">29</text>
<text x="118.3" y="105.9">30</text>
<text x="241.1" y="103.5">32</text>
<text x="241.1" y="105.9">31</text>
<text x="244.2" y="103.8">17</text>
<text x="244.2" y="106.1">19</text>
<text x="261.7" y="103.8">18</text>
<text x="261.7" y="106.1">20</text>
<text x="267.1" y="105.9">11</text>
<text x="267.1" y="103.5">12</text>
<text x="336.1" y="108.1">5V0_BP</text>
<text x="342.2" y="113.2">1</text>
<text x="342.2" y="115.6">2</text>
<text x="342.2" y="117.9">3</text>
<text x="154.4" y="155.7">10</text>
<text x="183.7" y="155.7">28</text>
<text x="283.2" y="155.7">2</text>
<text x="299.5" y="155.7">1</text>
<text x="154.4" y="158.1">11</text>
<text x="154.4" y="160.4">12</text>
<text x="183.7" y="158.1">29</text>
<text x="183.7" y="160.4">30</text>
<text x="283.2" y="158.1">4</text>
<text x="299.5" y="158.1">3</text>
<text x="154.4" y="162.8">14</text>
<text x="154.4" y="165.2">15</text>
<text x="154.4" y="167.6">16</text>
<text x="183.7" y="162.8">31</text>
<text x="183.7" y="165.2">32</text>
<text x="183.7" y="167.6">36</text>
<text x="154.4" y="169.9">17</text>
<text x="154.4" y="172.3">18</text>
<text x="183.7" y="169.9">37</text>
<text x="183.7" y="172.3">38</text>
<text x="154.4" y="174.6">19</text>
<text x="154.4" y="177">20</text>
<text x="154.4" y="179.4">21</text>
<text x="183.7" y="174.6">39</text>
<text x="183.7" y="177">40</text>
<text x="183.7" y="179.4">41</text>
<text x="154.4" y="181.7">26</text>
<text x="154.4" y="184.1">27</text>
<text x="183.7" y="181.7">42</text>
<text x="183.7" y="184.1">43</text>
<text x="271.3" y="190" transform="rotate(-90 271.3 190)">2</text>
<text x="273.7" y="190" transform="rotate(-90 273.7 190)">4</text>
<text x="287.8" y="190" transform="rotate(-90 287.8 190)">1</text>
<text x="290.2" y="190" transform="rotate(-90 290.2 190)">3</text>
<text x="306.7" y="192.4" transform="rotate(-90 306.7 192.4)">2</text>
<text x="318.6" y="192.4" transform="rotate(-90 318.6 192.4)">2</text>
<text x="271.3" y="201.6" transform="rotate(-90 271.3 201.6)">1</text>
<text x="273.7" y="201.6" transform="rotate(-90 273.7 201.6)">3</text>
<text x="287.8" y="201.6" transform="rotate(-90 287.8 201.6)">2</text>
<text x="290.2" y="201.6" transform="rotate(-90 290.2 201.6)">4</text>
<text x="306.7" y="204" transform="rotate(-90 306.7 204)">1</text>
<text x="318.6" y="204" transform="rotate(-90 318.6 204)">1</text>
<text x="111.2" y="212">WMCU_VDD</text>
<text x="125.3" y="212">WMCU_VDD</text>
<text x="212.8" y="223.9">WMCU_VDD</text>
<text x="155.6" y="228.9">5</text>
<text x="155.6" y="231.3">6</text>
<text x="183.7" y="228.9">8</text>
<text x="155.6" y="236.1">3</text>
<text x="155.6" y="238.4">7</text>
<text x="183.7" y="238.4">2DIO8_MISO</text>
<text x="155.6" y="243.1">4</text>
<text x="155.6" y="245.5">9</text>
<text x="312.7" y="246.5">Standard</text>
<text x="315" y="280.8">Date:</text>
<text x="348.1" y="280.8">Tuesday, August 17, 2021</text>
</g>
<g font-size="2.1" fill="#000080">
<text x="99.4" y="82.6">J1</text>
<text x="248.2" y="82.6">J2</text>
<text x="349.5" y="82.6">P4</text>
<text x="222.2" y="106.2">R10</text>
<text x="222.2" y="103.8">R9</text>
<text x="231.6" y="106.2">0</text>
<text x="231.6" y="103.8">0</text>
<text x="280.1" y="113.3">R12</text>
<text x="349.5" y="108.6">P5</text>
<text x="280.1" y="115.7">0</text>
<text x="158.4" y="153.5">U1B</text>
<text x="286" y="151.1">P6</text>
<text x="276.5" y="177.1">R13</text>
<text x="276.5" y="179.5">100</text>
<text x="293.1" y="177.1">R14</text>
<text x="293.1" y="179.5">100</text>
<text x="309.6" y="184.1">R15</text>
<text x="321.4" y="184.1">R16</text>
<text x="158.4" y="188.9">CC1352P74T0RGZR</text>
<text x="309.6" y="186.5">220</text>
<text x="321.4" y="186.5">180</text>
<text x="276.5" y="193.6">SW1</text>
<text x="294.5" y="193.6">SW2</text>
<text x="311" y="196">CR2</text>
<text x="322.8" y="196">CR3</text>
<text x="134.8" y="222">R17</text>
<text x="134.8" y="224.3">2.2k</text>
<text x="158.4" y="226.7">U3</text>
<text x="206.8" y="225.5">R20</text>
<text x="206.8" y="227.9">0</text>
<text x="205.7" y="236.1">C1</text>
<text x="205.7" y="238.5">0.1uF</text>
<text x="158.4" y="250.3">MX25R8035FZUIL0</text>
</g>
<g font-size="2.1" fill="#f00">
<text x="71.5" y="87">DIO23_Analog</text>
<text x="71.5" y="89.4">DIO12_RXD</text>
<text x="142.4" y="89.4">DIO25_Analog</text>
<text x="220.3" y="84.7">DIO7_GLED</text>
<text x="220.3" y="87">DIO6_RLED</text>
<text x="220.3" y="89.4">DIO20_Flash_CS</text>
<text x="274.7" y="89.4">DIO11_CS</text>
<text x="274.7" y="87">DIO19_CTS</text>
<text x="71.5" y="91.8">DIO13_TXD</text>
<text x="71.5" y="94.4">DIO22</text>
<text x="142.4" y="91.8">DIO26_Analog</text>
<text x="142.4" y="94.1">DIO27_Analog</text>
<text x="220.3" y="94.1">DIO18_RTS/SWO</text>
<text x="274.7" y="94.1">LP_RESET</text>
<text x="71.5" y="96.5">DIO24_Analog</text>
<text x="71.5" y="98.8">DIO10_SCLK</text>
<text x="142.4" y="96.5">DIO28_RF_2G4</text>
<text x="142.4" y="98.8">DIO29_RF_PA</text>
<text x="142.4" y="101.2">DIO30_RF_SUB1G</text>
<text x="180.4" y="100.5">WMCU_TMS</text>
<text x="220.3" y="96.5">BP_RESET</text>
<text x="274.7" y="96.5">DIO9_MOSI</text>
<text x="274.7" y="98.8">DIO8_MISO</text>
<text x="274.7" y="101.2">DIO15_BTN1</text>
<text x="73.9" y="106">DIO5_SDA</text>
<text x="73.9" y="103.6">DIO21_SCL</text>
<text x="180.4" y="102.9">WMCU_TCK</text>
<text x="180.4" y="105.3">DIO16_TDO</text>
<text x="180.4" y="107.6">DIO17_TDI</text>
<text x="203.8" y="103.6">DIO16_TDO</text>
<text x="203.8" y="106">DIO17_TDI</text>
<text x="274.7" y="103.6">DIO14_BTN2</text>
<text x="180.4" y="124.2">WMCU_RESET</text>
<text x="140" y="155.6">DIO5_SDA</text>
<text x="189.6" y="155.6">DIO18_RTS/SWO</text>
<text x="260.5" y="155.6">DIO6_RLED</text>
<text x="140" y="157.9">DIO6_RLED</text>
<text x="140" y="160.3">DIO7_GLED</text>
<text x="189.6" y="160.3">DIO20_Flash_CS</text>
<text x="189.6" y="157.9">DIO19_CTS</text>
<text x="210.4" y="156.8">WMCU_SWO</text>
<text x="260.5" y="157.9">DIO7_GLED</text>
<text x="140" y="162.6">DIO8_MISO</text>
<text x="140" y="165">DIO9_MOSI</text>
<text x="140" y="167.4">DIO10_SCLK</text>
<text x="189.6" y="162.6">DIO21_SCL</text>
<text x="189.6" y="165.2">DIO22</text>
<text x="189.6" y="167.4">DIO23_Analog</text>
<text x="260.5" y="165">DIO14_BTN2</text>
<text x="260.5" y="167.4">DIO15_BTN1</text>
<text x="121.3" y="173.8">WMCU_RXD</text>
<text x="140" y="169.7">DIO11_CS</text>
<text x="140" y="172.1">DIO12_RXD</text>
<text x="189.6" y="169.7">DIO24_Analog</text>
<text x="189.6" y="172.1">DIO25_Analog</text>
<text x="121.3" y="176.1">WMCU_TXD</text>
<text x="140" y="176.8">DIO14_BTN2</text>
<text x="140" y="174.5">DIO13_TXD</text>
<text x="140" y="179.2">DIO15_BTN1</text>
<text x="189.6" y="174.5">DIO26_Analog</text>
<text x="189.6" y="176.8">DIO27_Analog</text>
<text x="189.6" y="179.2">DIO28_RF_2G4</text>
<text x="140" y="181.5">DIO16_TDO</text>
<text x="140" y="183.9">DIO17_TDI</text>
<text x="189.6" y="183.9">DIO30_RF_SUB1G</text>
<text x="189.6" y="181.5">DIO29_RF_PA</text>
<text x="212.8" y="180.4">DIO28_RF_2G4</text>
<text x="212.8" y="182.8">DIO29_RF_PA</text>
<text x="212.8" y="185.1">DIO30_RF_SUB1G</text>
<text x="137.6" y="228.8">DIO9_MOSI</text>
<text x="137.6" y="231.1">DIO10_SCLK</text>
<text x="137.6" y="233.5">DIO20_Flash_CS 1</text>
</g>
<g font-size="2.1" fill="#808080">
<text x="52.1" y="96.8">R2</text>
<text x="52.1" y="99.1">DNM</text>
<text x="61.6" y="96.8">R3</text>
<text x="61.6" y="99.1">DNM</text>
<text x="125.3" y="99.1">R5</text>
<text x="125.3" y="101.5">R6</text>
<text x="125.3" y="96.8">R4</text>
<text x="134.8" y="99.1">DNM</text>
<text x="134.8" y="101.5">DNM</text>
<text x="134.8" y="96.8">DNM</text>
<text x="222.2" y="99.1">R7</text>
<text x="222.2" y="101.5">R8</text>
<text x="231.6" y="99.1">DNM</text>
<text x="231.6" y="101.5">DNM</text>
<text x="222.2" y="115.7">R11</text>
<text x="222.2" y="118">DNM</text>
<text x="117.3" y="226.7">R18</text>
<text x="126.8" y="226.7">R19</text>
<text x="117.3" y="229.5">DNM</text>
<text x="126.8" y="229.5">DNM</text>
</g>
<g font-size="2.1" fill="#004080">
<text x="159.6" y="157.2">DIO_5</text>
<text x="159.6" y="159.6">DIO_6</text>
<text x="159.6" y="161.9">DIO_7</text>
<text x="173.5" y="157.2">DIO_18</text>
<text x="173.5" y="159.6">DIO_19</text>
<text x="173.5" y="161.9">DIO_20</text>
<text x="159.6" y="164.3">DIO_8</text>
<text x="159.6" y="166.7">DIO_9</text>
<text x="173.5" y="164.3">DIO_21</text>
<text x="173.5" y="166.7">DIO_22</text>
<text x="159.6" y="169">DIO_10</text>
<text x="159.6" y="171.4">DIO_11</text>
<text x="159.6" y="173.7">DIO_12</text>
<text x="173.5" y="169">DIO_23</text>
<text x="173.5" y="171.4">DIO_24</text>
<text x="173.5" y="173.7">DIO_25</text>
<text x="159.6" y="176.1">DIO_13</text>
<text x="159.6" y="178.5">DIO_14</text>
<text x="173.5" y="176.1">DIO_26</text>
<text x="173.5" y="178.5">DIO_27</text>
<text x="159.6" y="180.8">DIO_15</text>
<text x="159.6" y="183.2">DIO_16</text>
<text x="159.6" y="185.5">DIO_17</text>
<text x="173.5" y="180.8">DIO_28</text>
<text x="173.5" y="183.2">DIO_29</text>
<text x="173.5" y="185.5">DIO_30</text>
<text x="159.6" y="230.4">SI/SIO0</text>
<text x="159.6" y="232.8">SCLK</text>
<text x="176.4" y="230.4">VCC</text>
<text x="159.6" y="235.2">nCS</text>
<text x="159.6" y="237.5">nWP/SIO2</text>
<text x="159.6" y="239.9">nRST/SIO3</text>
<text x="172.4" y="239.9">SO/SIO1</text>
<text x="159.6" y="244.6">GND</text>
<text x="159.6" y="247">EGP</text>
</g>
<g font-size="1.7">
<text x="60" y="9.2">1</text>
<text x="137.1" y="9.2">2</text>
<text x="214.2" y="9.2">3</text>
<text x="291.4" y="9.2">4</text>
<text x="368.6" y="9.2">5</text>
<text x="19.6" y="45.2">A</text>
<text x="407.8" y="45.2">A</text>
<text x="19.6" y="113">B</text>
<text x="407.8" y="113">B</text>
<text x="19.6" y="180.9">C</text>
<text x="407.8" y="180.9">C</text>
<text x="19.6" y="248.8">D</text>
<text x="407.8" y="248.8">D</text>
<text x="60" y="283">1</text>
<text x="137.1" y="283">2</text>
<text x="214.2" y="283">3</text>
<text x="291.4" y="283">4</text>
<text x="368.6" y="283">5</text>
</g>
</svg>
